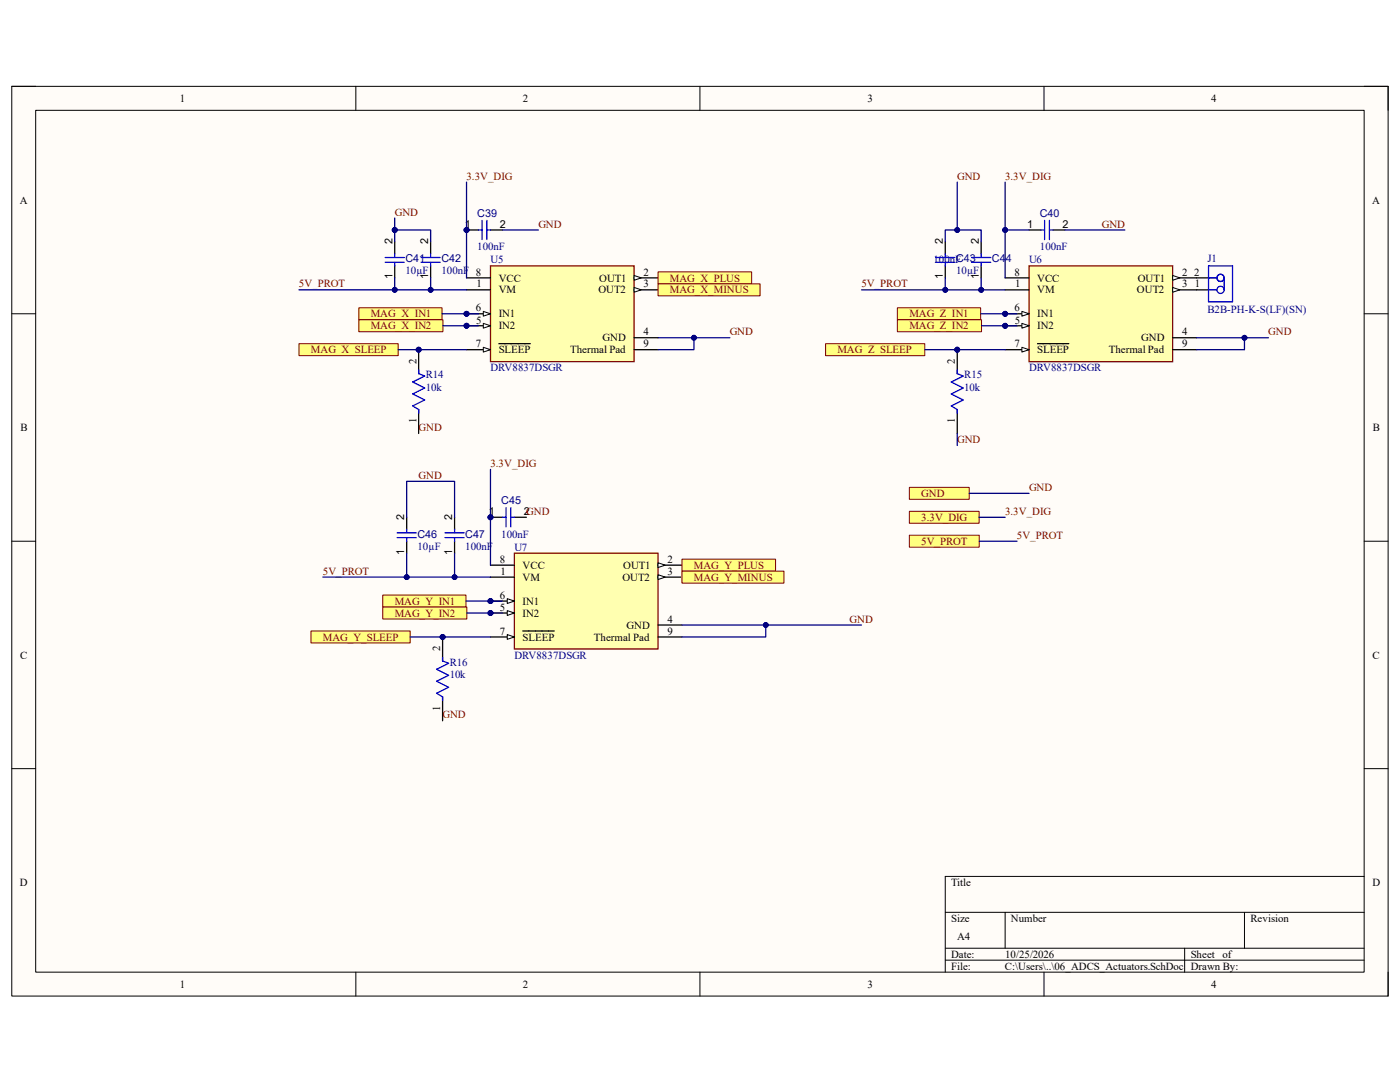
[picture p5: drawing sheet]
<svg xmlns="http://www.w3.org/2000/svg" width="279mm" height="216mm" viewBox="0 0 279 216" stroke-linecap="round" stroke-linejoin="round" font-family="sans-serif">
<path d="M2.3 17.2h274.7v181.6h-274.7z" fill-rule="evenodd" fill="#fffcf8"/>
<path d="M2.3 17.2h274.7v181.6h-274.7z" fill="none" stroke="#000" stroke-width=".2"/>
<path d="M7.1 22h265.1v172h-265.1z" fill-rule="evenodd" fill="#fffcf8"/>
<g fill="none" stroke="#000" stroke-width=".2">
<path d="M2.3 17.2h4.8M71 17.2v4.8M139.7 17.2v4.8M208.4 17.2v4.8M272.2 17.2h4.8v4.8M7.1 22h265.1v172h-265.1zM2.3 62.6h4.8M272.2 62.6h4.8M2.3 108h4.8M272.2 108h4.8M2.3 153.4h4.8M272.2 153.4h4.8"/>
<path d="M272.2 174.9h-83.6v19.1M71 194v4.8M139.7 194v4.8M188.6 182h83.6M188.6 189.2h83.6M188.6 191.6h83.6M200.6 182v7.2M208.4 194v4.8M236.4 189.2v4.8M248.4 182v7.2M277 194v4.8"/>
</g>
<path d="M78.8 48.3v2.4M78.8 53.1v2.3M85.9 48.3v2.4M85.9 53.1v2.3" fill="none" stroke="#000" stroke-width=".25"/>
<path d="M76.9 51.4h3.8M76.9 52.3h3.8M78.8 50.7v.7M78.8 52.3v.8M84 51.4h3.9M84 52.3h3.9M85.9 50.7v.7M85.9 52.3v.8" fill="none" stroke="#00f" stroke-width=".25"/>
<circle cx="93.1" cy="45.9" r=".48" fill="#000080"/>
<circle cx="93.1" cy="45.9" r=".48" fill="none" stroke="#000080" stroke-width=".2"/>
<path d="M93.1 45.9h2.4" fill="none" stroke="#000" stroke-width=".25"/>
<circle cx="93.1" cy="45.9" r=".48" fill="#000080"/>
<circle cx="93.1" cy="45.9" r=".48" fill="none" stroke="#000080" stroke-width=".2"/>
<path d="M97.9 45.9h2.4M238.8 55.4h2.4M238.8 57.8h2.4" fill="none" stroke="#000" stroke-width=".25"/>
<g fill="none" stroke="#00f" stroke-width=".25">
<path d="M95.5 45.9h.7M96.2 44v3.8M97.2 44v3.8M97.2 45.9h.7M241.2 57.8h1.7M241.2 55.4h1.7M241.2 53.1h4.8v7.1h-4.8zM244.3 55.4v2.4"/>
<circle cx="243.6" cy="57.8" r=".72"/>
<circle cx="243.6" cy="55.4" r=".72"/>
</g>
<circle cx="93.1" cy="62.6" r=".48" fill="#000080"/>
<circle cx="93.1" cy="62.6" r=".48" fill="none" stroke="#000080" stroke-width=".2"/>
<circle cx="93.1" cy="65" r=".48" fill="#000080"/>
<circle cx="93.1" cy="65" r=".48" fill="none" stroke="#000080" stroke-width=".2"/>
<path d="M97.9 53.1h28.6v19.1h-28.6z" fill-rule="evenodd" fill="#ffffb0"/>
<path d="M97.9 53.1h28.6v19.1h-28.6z" fill="none" stroke="#800000" stroke-width=".25"/>
<path d="M93.1 55.4h4.8M126.5 55.4h4.8" fill="none" stroke="#000" stroke-width=".25"/>
<path d="M126.5 55l1.5 .4-1.5 .5z" fill="#f8fcff"/>
<path d="M126.5 55l1.5 .4-1.5 .5z" fill="none" stroke="#000" stroke-width=".2"/>
<path d="M126.5 57.8h4.8" fill="none" stroke="#000" stroke-width=".25"/>
<path d="M126.5 57.4l1.5 .4-1.5 .5z" fill="#f8fcff"/>
<path d="M126.5 57.4l1.5 .4-1.5 .5z" fill="none" stroke="#000" stroke-width=".2"/>
<path d="M93.1 62.6h4.8" fill="none" stroke="#000" stroke-width=".25"/>
<path d="M96.5 62.1l1.4 .5-1.4 .5z" fill="#f8fcff"/>
<path d="M96.5 62.1l1.4 .5-1.4 .5z" fill="none" stroke="#000" stroke-width=".2"/>
<circle cx="93.1" cy="62.6" r=".48" fill="#000080"/>
<circle cx="93.1" cy="62.6" r=".48" fill="none" stroke="#000080" stroke-width=".2"/>
<path d="M93.1 65h4.8" fill="none" stroke="#000" stroke-width=".25"/>
<path d="M96.5 64.5l1.4 .5-1.4 .5z" fill="#f8fcff"/>
<path d="M96.5 64.5l1.4 .5-1.4 .5z" fill="none" stroke="#000" stroke-width=".2"/>
<circle cx="93.1" cy="65" r=".48" fill="#000080"/>
<circle cx="93.1" cy="65" r=".48" fill="none" stroke="#000080" stroke-width=".2"/>
<path d="M93.1 69.8h4.8" fill="none" stroke="#000" stroke-width=".25"/>
<path d="M96.5 69.3l1.4 .5-1.4 .5z" fill="#f8fcff"/>
<path d="M96.5 69.3l1.4 .5-1.4 .5z" fill="none" stroke="#000" stroke-width=".2"/>
<path d="M93.1 57.8h4.8M99.6 68.6h6.2M126.5 69.8h4.8M126.5 67.4h4.8" fill="none" stroke="#000" stroke-width=".25"/>
<circle cx="83.6" cy="69.8" r=".48" fill="#000080"/>
<circle cx="83.6" cy="69.8" r=".48" fill="none" stroke="#000080" stroke-width=".2"/>
<path d="M83.6 69.8v4.8M83.6 81.7v4.8" fill="none" stroke="#000" stroke-width=".25"/>
<circle cx="83.6" cy="69.8" r=".48" fill="#000080"/>
<circle cx="83.6" cy="69.8" r=".48" fill="none" stroke="#000080" stroke-width=".2"/>
<path d="M83.6 73.8v.8l1.1 .4-2.3 1.2 2.3 1.2-2.3 1.2 2.3 1.2-2.3 1.2 1.2 .7v.7" fill="none" stroke="#00f" stroke-width=".25"/>
<path d="M71.6 61.4h16.6v2.4h-16.6z" fill-rule="evenodd" fill="#ffff80"/>
<path d="M71.6 61.4h16.6v2.4h-16.6z" fill="none" stroke="#800000" stroke-width=".2"/>
<path d="M71.6 63.8h16.8v2.4h-16.8z" fill-rule="evenodd" fill="#ffff80"/>
<path d="M71.6 63.8h16.8v2.4h-16.8z" fill="none" stroke="#800000" stroke-width=".2"/>
<path d="M59.7 68.6h19.8v2.4h-19.8z" fill-rule="evenodd" fill="#ffff80"/>
<path d="M59.7 68.6h19.8v2.4h-19.8z" fill="none" stroke="#800000" stroke-width=".2"/>
<path d="M131.3 54.3h18.7v2.3h-18.7z" fill-rule="evenodd" fill="#ffff80"/>
<path d="M131.3 54.3h18.7v2.3h-18.7z" fill="none" stroke="#800000" stroke-width=".2"/>
<path d="M131.3 56.6h20.4v2.4h-20.4z" fill-rule="evenodd" fill="#ffff80"/>
<path d="M131.3 56.6h20.4v2.4h-20.4z" fill="none" stroke="#800000" stroke-width=".2"/>
<path d="M81.2 103.2v2.4M81.2 108v2.4M90.7 103.2v2.4M90.7 108v2.4" fill="none" stroke="#000" stroke-width=".25"/>
<path d="M79.3 106.3h3.8M79.3 107.3h3.8M81.2 105.6v.7M81.2 107.3v.7M88.8 106.3h3.8M88.8 107.3h3.8M90.7 105.6v.7M90.7 107.3v.7" fill="none" stroke="#00f" stroke-width=".25"/>
<circle cx="97.9" cy="103.2" r=".48" fill="#000080"/>
<circle cx="97.9" cy="103.2" r=".48" fill="none" stroke="#000080" stroke-width=".2"/>
<path d="M97.9 103.2h2.4" fill="none" stroke="#000" stroke-width=".25"/>
<circle cx="97.9" cy="103.2" r=".48" fill="#000080"/>
<circle cx="97.9" cy="103.2" r=".48" fill="none" stroke="#000080" stroke-width=".2"/>
<path d="M102.7 103.2h2.4" fill="none" stroke="#000" stroke-width=".25"/>
<path d="M100.3 103.2h.7M101 101.3v3.8M101.9 101.3v3.8M101.9 103.2h.8" fill="none" stroke="#00f" stroke-width=".25"/>
<circle cx="97.9" cy="119.9" r=".48" fill="#000080"/>
<circle cx="97.9" cy="119.9" r=".48" fill="none" stroke="#000080" stroke-width=".2"/>
<circle cx="97.9" cy="122.3" r=".48" fill="#000080"/>
<circle cx="97.9" cy="122.3" r=".48" fill="none" stroke="#000080" stroke-width=".2"/>
<path d="M102.7 110.4h28.6v19.1h-28.6z" fill-rule="evenodd" fill="#ffffb0"/>
<path d="M102.7 110.4h28.6v19.1h-28.6z" fill="none" stroke="#800000" stroke-width=".25"/>
<path d="M97.9 112.8h4.8M131.3 112.8h4.8" fill="none" stroke="#000" stroke-width=".25"/>
<path d="M131.3 112.3l1.5 .5-1.5 .4z" fill="#f8fcff"/>
<path d="M131.3 112.3l1.5 .5-1.5 .4z" fill="none" stroke="#000" stroke-width=".2"/>
<path d="M131.3 115.2h4.8" fill="none" stroke="#000" stroke-width=".25"/>
<path d="M131.3 114.7l1.5 .5-1.5 .4z" fill="#f8fcff"/>
<path d="M131.3 114.7l1.5 .5-1.5 .4z" fill="none" stroke="#000" stroke-width=".2"/>
<path d="M97.9 119.9h4.8" fill="none" stroke="#000" stroke-width=".25"/>
<path d="M101.2 119.5l1.5 .4-1.5 .5z" fill="#f8fcff"/>
<path d="M101.2 119.5l1.5 .4-1.5 .5z" fill="none" stroke="#000" stroke-width=".2"/>
<circle cx="97.9" cy="119.9" r=".48" fill="#000080"/>
<circle cx="97.9" cy="119.9" r=".48" fill="none" stroke="#000080" stroke-width=".2"/>
<path d="M97.9 122.3h4.8" fill="none" stroke="#000" stroke-width=".25"/>
<path d="M101.2 121.8l1.5 .5-1.5 .5z" fill="#f8fcff"/>
<path d="M101.2 121.8l1.5 .5-1.5 .5z" fill="none" stroke="#000" stroke-width=".2"/>
<circle cx="97.9" cy="122.3" r=".48" fill="#000080"/>
<circle cx="97.9" cy="122.3" r=".48" fill="none" stroke="#000080" stroke-width=".2"/>
<path d="M97.9 127.1h4.8" fill="none" stroke="#000" stroke-width=".25"/>
<path d="M101.2 126.6l1.5 .5-1.5 .5z" fill="#f8fcff"/>
<path d="M101.2 126.6l1.5 .5-1.5 .5z" fill="none" stroke="#000" stroke-width=".2"/>
<path d="M97.9 115.2h4.8M104.3 125.9h6.3M131.3 127.1h4.8M131.3 124.7h4.8" fill="none" stroke="#000" stroke-width=".25"/>
<circle cx="88.3" cy="127.1" r=".48" fill="#000080"/>
<circle cx="88.3" cy="127.1" r=".48" fill="none" stroke="#000080" stroke-width=".2"/>
<path d="M88.3 127.1v4.8M88.3 139v4.8" fill="none" stroke="#000" stroke-width=".25"/>
<circle cx="88.3" cy="127.1" r=".48" fill="#000080"/>
<circle cx="88.3" cy="127.1" r=".48" fill="none" stroke="#000080" stroke-width=".2"/>
<path d="M88.3 131.2v.7l1.2 .5-2.4 1.2 2.4 1.1-2.4 1.2 2.4 1.2-2.4 1.2 1.2 .7v.8" fill="none" stroke="#00f" stroke-width=".25"/>
<path d="M76.4 118.7h16.6v2.4h-16.6z" fill-rule="evenodd" fill="#ffff80"/>
<path d="M76.4 118.7h16.6v2.4h-16.6z" fill="none" stroke="#800000" stroke-width=".2"/>
<path d="M76.4 121.1h16.8v2.4h-16.8z" fill-rule="evenodd" fill="#ffff80"/>
<path d="M76.4 121.1h16.8v2.4h-16.8z" fill="none" stroke="#800000" stroke-width=".2"/>
<path d="M62.1 125.9h19.8v2.4h-19.8z" fill-rule="evenodd" fill="#ffff80"/>
<path d="M62.1 125.9h19.8v2.4h-19.8z" fill="none" stroke="#800000" stroke-width=".2"/>
<path d="M136.1 111.6h18.7v2.4h-18.7z" fill-rule="evenodd" fill="#ffff80"/>
<path d="M136.1 111.6h18.7v2.4h-18.7z" fill="none" stroke="#800000" stroke-width=".2"/>
<path d="M136.1 114h20.4v2.4h-20.4z" fill-rule="evenodd" fill="#ffff80"/>
<path d="M136.1 114h20.4v2.4h-20.4z" fill="none" stroke="#800000" stroke-width=".2"/>
<path d="M188.6 48.3v2.4M188.6 53.1v2.3M195.8 48.3v2.4M195.8 53.1v2.3M205.4 45.9h2.4M210.1 45.9h2.4" fill="none" stroke="#000" stroke-width=".25"/>
<path d="M186.7 51.4h3.9M186.7 52.3h3.9M188.6 50.7v.7M188.6 52.3v.8M193.9 51.4h3.8M193.9 52.3h3.8M195.8 50.7v.7M195.8 52.3v.8M207.8 45.9h.7M208.5 44v3.8M209.4 44v3.8M209.4 45.9h.7" fill="none" stroke="#00f" stroke-width=".25"/>
<circle cx="200.6" cy="62.6" r=".48" fill="#000080"/>
<circle cx="200.6" cy="62.6" r=".48" fill="none" stroke="#000080" stroke-width=".2"/>
<circle cx="200.6" cy="65" r=".48" fill="#000080"/>
<circle cx="200.6" cy="65" r=".48" fill="none" stroke="#000080" stroke-width=".2"/>
<path d="M205.4 53.1h28.6v19.1h-28.6z" fill-rule="evenodd" fill="#ffffb0"/>
<path d="M205.4 53.1h28.6v19.1h-28.6z" fill="none" stroke="#800000" stroke-width=".25"/>
<path d="M200.6 55.4h4.8M234 55.4h4.8" fill="none" stroke="#000" stroke-width=".25"/>
<path d="M234 55l1.5 .4-1.5 .5z" fill="#f8fcff"/>
<path d="M234 55l1.5 .4-1.5 .5z" fill="none" stroke="#000" stroke-width=".2"/>
<path d="M234 57.8h4.8" fill="none" stroke="#000" stroke-width=".25"/>
<path d="M234 57.4l1.5 .4-1.5 .5z" fill="#f8fcff"/>
<path d="M234 57.4l1.5 .4-1.5 .5z" fill="none" stroke="#000" stroke-width=".2"/>
<path d="M200.6 62.6h4.8" fill="none" stroke="#000" stroke-width=".25"/>
<path d="M203.9 62.1l1.5 .5-1.5 .5z" fill="#f8fcff"/>
<path d="M203.9 62.1l1.5 .5-1.5 .5z" fill="none" stroke="#000" stroke-width=".2"/>
<circle cx="200.6" cy="62.6" r=".48" fill="#000080"/>
<circle cx="200.6" cy="62.6" r=".48" fill="none" stroke="#000080" stroke-width=".2"/>
<path d="M200.6 65h4.8" fill="none" stroke="#000" stroke-width=".25"/>
<path d="M203.9 64.5l1.5 .5-1.5 .5z" fill="#f8fcff"/>
<path d="M203.9 64.5l1.5 .5-1.5 .5z" fill="none" stroke="#000" stroke-width=".2"/>
<circle cx="200.6" cy="65" r=".48" fill="#000080"/>
<circle cx="200.6" cy="65" r=".48" fill="none" stroke="#000080" stroke-width=".2"/>
<path d="M200.6 69.8h4.8" fill="none" stroke="#000" stroke-width=".25"/>
<path d="M203.9 69.3l1.5 .5-1.5 .5z" fill="#f8fcff"/>
<path d="M203.9 69.3l1.5 .5-1.5 .5z" fill="none" stroke="#000" stroke-width=".2"/>
<path d="M200.6 57.8h4.8M207 68.6h6.3M234 69.8h4.8M234 67.4h4.8" fill="none" stroke="#000" stroke-width=".25"/>
<circle cx="191" cy="69.8" r=".48" fill="#000080"/>
<circle cx="191" cy="69.8" r=".48" fill="none" stroke="#000080" stroke-width=".2"/>
<path d="M191 69.8v4.8M191 81.7v4.8" fill="none" stroke="#000" stroke-width=".25"/>
<circle cx="191" cy="69.8" r=".48" fill="#000080"/>
<circle cx="191" cy="69.8" r=".48" fill="none" stroke="#000080" stroke-width=".2"/>
<path d="M191 73.8v.8l1.2 .4-2.4 1.2 2.4 1.2-2.4 1.2 2.4 1.2-2.4 1.2 1.2 .7v.7" fill="none" stroke="#00f" stroke-width=".25"/>
<path d="M179.1 61.4h16.6v2.4h-16.6z" fill-rule="evenodd" fill="#ffff80"/>
<path d="M179.1 61.4h16.6v2.4h-16.6z" fill="none" stroke="#800000" stroke-width=".2"/>
<path d="M179.1 63.8h16.8v2.4h-16.8z" fill-rule="evenodd" fill="#ffff80"/>
<path d="M179.1 63.8h16.8v2.4h-16.8z" fill="none" stroke="#800000" stroke-width=".2"/>
<path d="M164.8 68.6h19.8v2.4h-19.8z" fill-rule="evenodd" fill="#ffff80"/>
<path d="M164.8 68.6h19.8v2.4h-19.8z" fill="none" stroke="#800000" stroke-width=".2"/>
<path d="M181.5 97.3h11.9v2.3h-11.9z" fill-rule="evenodd" fill="#ffff80"/>
<path d="M181.5 97.3h11.9v2.3h-11.9z" fill="none" stroke="#800000" stroke-width=".2"/>
<path d="M181.5 102h13.9v2.4h-13.9z" fill-rule="evenodd" fill="#ffff80"/>
<path d="M181.5 102h13.9v2.4h-13.9z" fill="none" stroke="#800000" stroke-width=".2"/>
<path d="M181.5 106.8h13.9v2.4h-13.9z" fill-rule="evenodd" fill="#ffff80"/>
<path d="M181.5 106.8h13.9v2.4h-13.9z" fill="none" stroke="#800000" stroke-width=".2"/>
<path d="M78.8 43.5v2.4" fill="none" stroke="#000080" stroke-width=".25"/>
<circle cx="78.8" cy="45.9" r=".48" fill="#000080"/>
<circle cx="78.8" cy="45.9" r=".48" fill="none" stroke="#000080" stroke-width=".2"/>
<path d="M88.2 62.6h7.3" fill="none" stroke="#000080" stroke-width=".25"/>
<circle cx="93.1" cy="62.6" r=".48" fill="#000080"/>
<circle cx="93.1" cy="62.6" r=".48" fill="none" stroke="#000080" stroke-width=".2"/>
<path d="M88.4 65h7.1" fill="none" stroke="#000080" stroke-width=".25"/>
<circle cx="93.1" cy="65" r=".48" fill="#000080"/>
<circle cx="93.1" cy="65" r=".48" fill="none" stroke="#000080" stroke-width=".2"/>
<path d="M131.3 67.4h14.4" fill="none" stroke="#000080" stroke-width=".25"/>
<circle cx="138.5" cy="67.4" r=".48" fill="#000080"/>
<circle cx="138.5" cy="67.4" r=".48" fill="none" stroke="#000080" stroke-width=".2"/>
<path d="M93.1 36.3v19.1" fill="none" stroke="#000080" stroke-width=".25"/>
<circle cx="93.1" cy="45.9" r=".48" fill="#000080"/>
<circle cx="93.1" cy="45.9" r=".48" fill="none" stroke="#000080" stroke-width=".2"/>
<path d="M79.5 69.8h13.6" fill="none" stroke="#000080" stroke-width=".25"/>
<circle cx="83.6" cy="69.8" r=".48" fill="#000080"/>
<circle cx="83.6" cy="69.8" r=".48" fill="none" stroke="#000080" stroke-width=".2"/>
<path d="M93 119.9h7.3" fill="none" stroke="#000080" stroke-width=".25"/>
<circle cx="97.9" cy="119.9" r=".48" fill="#000080"/>
<circle cx="97.9" cy="119.9" r=".48" fill="none" stroke="#000080" stroke-width=".2"/>
<path d="M93.2 122.3h7.1" fill="none" stroke="#000080" stroke-width=".25"/>
<circle cx="97.9" cy="122.3" r=".48" fill="#000080"/>
<circle cx="97.9" cy="122.3" r=".48" fill="none" stroke="#000080" stroke-width=".2"/>
<path d="M97.9 93.7v19.1" fill="none" stroke="#000080" stroke-width=".25"/>
<circle cx="97.9" cy="103.2" r=".48" fill="#000080"/>
<circle cx="97.9" cy="103.2" r=".48" fill="none" stroke="#000080" stroke-width=".2"/>
<path d="M81.9 127.1h16" fill="none" stroke="#000080" stroke-width=".25"/>
<circle cx="88.3" cy="127.1" r=".48" fill="#000080"/>
<circle cx="88.3" cy="127.1" r=".48" fill="none" stroke="#000080" stroke-width=".2"/>
<path d="M171.9 57.8h28.7" fill="none" stroke="#000080" stroke-width=".25"/>
<circle cx="188.6" cy="57.8" r=".48" fill="#000080"/>
<circle cx="188.6" cy="57.8" r=".48" fill="none" stroke="#000080" stroke-width=".2"/>
<circle cx="195.8" cy="57.8" r=".48" fill="#000080"/>
<circle cx="195.8" cy="57.8" r=".48" fill="none" stroke="#000080" stroke-width=".2"/>
<path d="M195.7 62.6h7.3" fill="none" stroke="#000080" stroke-width=".25"/>
<circle cx="200.6" cy="62.6" r=".48" fill="#000080"/>
<circle cx="200.6" cy="62.6" r=".48" fill="none" stroke="#000080" stroke-width=".2"/>
<path d="M195.9 65h7.1" fill="none" stroke="#000080" stroke-width=".25"/>
<circle cx="200.6" cy="65" r=".48" fill="#000080"/>
<circle cx="200.6" cy="65" r=".48" fill="none" stroke="#000080" stroke-width=".2"/>
<path d="M200.6 36.3v19.1" fill="none" stroke="#000080" stroke-width=".25"/>
<circle cx="200.6" cy="45.9" r=".48" fill="#000080"/>
<circle cx="200.6" cy="45.9" r=".48" fill="none" stroke="#000080" stroke-width=".2"/>
<path d="M184.6 69.8h16" fill="none" stroke="#000080" stroke-width=".25"/>
<circle cx="191" cy="69.8" r=".48" fill="#000080"/>
<circle cx="191" cy="69.8" r=".48" fill="none" stroke="#000080" stroke-width=".2"/>
<path d="M100.3 45.9h7.1M188.6 55.4v2.4M191 86.5v2.4M193.4 98.4h12M195.4 103.2h5.2M195.4 108h7.6" fill="none" stroke="#000080" stroke-width=".25"/>
<circle cx="188.6" cy="57.8" r=".48" fill="#000080"/>
<circle cx="188.6" cy="57.8" r=".48" fill="none" stroke="#000080" stroke-width=".2"/>
<path d="M195.8 55.4v2.4" fill="none" stroke="#000080" stroke-width=".25"/>
<circle cx="195.8" cy="57.8" r=".48" fill="#000080"/>
<circle cx="195.8" cy="57.8" r=".48" fill="none" stroke="#000080" stroke-width=".2"/>
<path d="M59.7 57.8h33.4" fill="none" stroke="#000080" stroke-width=".25"/>
<circle cx="78.8" cy="57.8" r=".48" fill="#000080"/>
<circle cx="78.8" cy="57.8" r=".48" fill="none" stroke="#000080" stroke-width=".2"/>
<circle cx="85.9" cy="57.8" r=".48" fill="#000080"/>
<circle cx="85.9" cy="57.8" r=".48" fill="none" stroke="#000080" stroke-width=".2"/>
<path d="M85.9 55.4v2.4" fill="none" stroke="#000080" stroke-width=".25"/>
<circle cx="85.9" cy="57.8" r=".48" fill="#000080"/>
<circle cx="85.9" cy="57.8" r=".48" fill="none" stroke="#000080" stroke-width=".2"/>
<path d="M78.8 55.4v2.4" fill="none" stroke="#000080" stroke-width=".25"/>
<circle cx="78.8" cy="57.8" r=".48" fill="#000080"/>
<circle cx="78.8" cy="57.8" r=".48" fill="none" stroke="#000080" stroke-width=".2"/>
<path d="M78.8 45.9v2.4" fill="none" stroke="#000080" stroke-width=".25"/>
<circle cx="78.8" cy="45.9" r=".48" fill="#000080"/>
<circle cx="78.8" cy="45.9" r=".48" fill="none" stroke="#000080" stroke-width=".2"/>
<path d="M78.8 45.9h7.1v2.4" fill="none" stroke="#000080" stroke-width=".25"/>
<circle cx="78.8" cy="45.9" r=".48" fill="#000080"/>
<circle cx="78.8" cy="45.9" r=".48" fill="none" stroke="#000080" stroke-width=".2"/>
<path d="M138.5 67.4v2.4h-7.2" fill="none" stroke="#000080" stroke-width=".25"/>
<circle cx="138.5" cy="67.4" r=".48" fill="#000080"/>
<circle cx="138.5" cy="67.4" r=".48" fill="none" stroke="#000080" stroke-width=".2"/>
<path d="M191 36.3v9.6M212.5 45.9h12" fill="none" stroke="#000080" stroke-width=".25"/>
<circle cx="191" cy="45.9" r=".48" fill="#000080"/>
<circle cx="191" cy="45.9" r=".48" fill="none" stroke="#000080" stroke-width=".2"/>
<path d="M188.6 48.3v-2.4h7.2v2.4" fill="none" stroke="#000080" stroke-width=".25"/>
<circle cx="191" cy="45.9" r=".48" fill="#000080"/>
<circle cx="191" cy="45.9" r=".48" fill="none" stroke="#000080" stroke-width=".2"/>
<path d="M200.6 45.9h4.8" fill="none" stroke="#000080" stroke-width=".25"/>
<circle cx="200.6" cy="45.9" r=".48" fill="#000080"/>
<circle cx="200.6" cy="45.9" r=".48" fill="none" stroke="#000080" stroke-width=".2"/>
<path d="M238.8 67.4h14.3" fill="none" stroke="#000080" stroke-width=".25"/>
<circle cx="248.4" cy="67.4" r=".48" fill="#000080"/>
<circle cx="248.4" cy="67.4" r=".48" fill="none" stroke="#000080" stroke-width=".2"/>
<path d="M248.4 67.4v2.4h-9.6" fill="none" stroke="#000080" stroke-width=".25"/>
<circle cx="248.4" cy="67.4" r=".48" fill="#000080"/>
<circle cx="248.4" cy="67.4" r=".48" fill="none" stroke="#000080" stroke-width=".2"/>
<path d="M136.1 124.7h35.8" fill="none" stroke="#000080" stroke-width=".25"/>
<circle cx="152.8" cy="124.7" r=".48" fill="#000080"/>
<circle cx="152.8" cy="124.7" r=".48" fill="none" stroke="#000080" stroke-width=".2"/>
<path d="M152.8 124.7v2.4h-16.7" fill="none" stroke="#000080" stroke-width=".25"/>
<circle cx="152.8" cy="124.7" r=".48" fill="#000080"/>
<circle cx="152.8" cy="124.7" r=".48" fill="none" stroke="#000080" stroke-width=".2"/>
<path d="M64.4 115.2h33.5" fill="none" stroke="#000080" stroke-width=".25"/>
<circle cx="90.7" cy="115.2" r=".48" fill="#000080"/>
<circle cx="90.7" cy="115.2" r=".48" fill="none" stroke="#000080" stroke-width=".2"/>
<circle cx="81.2" cy="115.2" r=".48" fill="#000080"/>
<circle cx="81.2" cy="115.2" r=".48" fill="none" stroke="#000080" stroke-width=".2"/>
<path d="M81.2 110.4v4.8" fill="none" stroke="#000080" stroke-width=".25"/>
<circle cx="81.2" cy="115.2" r=".48" fill="#000080"/>
<circle cx="81.2" cy="115.2" r=".48" fill="none" stroke="#000080" stroke-width=".2"/>
<path d="M90.7 110.4v4.8" fill="none" stroke="#000080" stroke-width=".25"/>
<circle cx="90.7" cy="115.2" r=".48" fill="#000080"/>
<circle cx="90.7" cy="115.2" r=".48" fill="none" stroke="#000080" stroke-width=".2"/>
<path d="M81.2 103.2v-7.2h9.5v7.2" fill="none" stroke="#000080" stroke-width=".25"/>
<g font-size="2.2">
<text x="35.9" y="20.4">1</text>
<text x="104.4" y="20.4">2</text>
<text x="173.1" y="20.4">3</text>
<text x="241.7" y="20.4">4</text>
<text x="3.9" y="40.6">A</text>
<text x="273.9" y="40.6">A</text>
<text x="92.8" y="45.4">1</text>
<text x="99.8" y="45.4">2</text>
<text x="205" y="45.4">1</text>
<text x="212" y="45.4">2</text>
<text x="78.3" y="48.8" transform="rotate(-90 78.3 48.8)">2</text>
<text x="85.5" y="48.8" transform="rotate(-90 85.5 48.8)">2</text>
<text x="188.2" y="48.8" transform="rotate(-90 188.2 48.8)">2</text>
<text x="195.4" y="48.8" transform="rotate(-90 195.4 48.8)">2</text>
<text x="78.3" y="55.8" transform="rotate(-90 78.3 55.8)">1</text>
<text x="85.5" y="55.8" transform="rotate(-90 85.5 55.8)">1</text>
<text x="95" y="55">8</text>
<text x="95.1" y="57.4">1</text>
<text x="99.5" y="56.2">VCC</text>
<text x="99.5" y="58.5">VM</text>
<text x="119.4" y="58.5">OUT2</text>
<text x="119.6" y="56.2">OUT1</text>
<text x="128.4" y="55">2</text>
<text x="128.4" y="57.4">3</text>
<text x="188.2" y="55.8" transform="rotate(-90 188.2 55.8)">1</text>
<text x="195.4" y="55.8" transform="rotate(-90 195.4 55.8)">1</text>
<text x="202.5" y="55">8</text>
<text x="202.6" y="57.4">1</text>
<text x="207" y="56.2">VCC</text>
<text x="207" y="58.5">VM</text>
<text x="226.9" y="58.5">OUT2</text>
<text x="227.1" y="56.2">OUT1</text>
<text x="235.9" y="55">2</text>
<text x="235.9" y="57.4">3</text>
<text x="238.3" y="55">2</text>
<text x="238.5" y="57.4">1</text>
<text x="95" y="62.1">6</text>
<text x="95" y="64.6">5</text>
<text x="99.5" y="63.3">IN1</text>
<text x="99.5" y="65.7">IN2</text>
<text x="202.4" y="62.1">6</text>
<text x="202.5" y="64.6">5</text>
<text x="207" y="63.3">IN1</text>
<text x="207" y="65.7">IN2</text>
<text x="95" y="69.3">7</text>
<text x="99.5" y="70.5">SLEEP</text>
<text x="113.8" y="70.5">Thermal Pad</text>
<text x="120.3" y="68.1">GND</text>
<text x="128.4" y="69.3">9</text>
<text x="128.4" y="66.9">4</text>
<text x="202.5" y="69.3">7</text>
<text x="207" y="70.5">SLEEP</text>
<text x="221.3" y="70.5">Thermal Pad</text>
<text x="227.8" y="68.1">GND</text>
<text x="235.9" y="69.3">9</text>
<text x="235.9" y="66.9">4</text>
<text x="83.1" y="72.6" transform="rotate(-90 83.1 72.6)">2</text>
<text x="190.6" y="72.6" transform="rotate(-90 190.6 72.6)">2</text>
<text x="4.1" y="86">B</text>
<text x="83.1" y="84.5" transform="rotate(-90 83.1 84.5)">1</text>
<text x="190.6" y="84.5" transform="rotate(-90 190.6 84.5)">1</text>
<text x="274" y="86">B</text>
<text x="80.7" y="103.7" transform="rotate(-90 80.7 103.7)">2</text>
<text x="90.3" y="103.7" transform="rotate(-90 90.3 103.7)">2</text>
<text x="97.5" y="102.8">1</text>
<text x="104.6" y="102.8">2GND</text>
<text x="80.7" y="110.7" transform="rotate(-90 80.7 110.7)">1</text>
<text x="90.3" y="110.7" transform="rotate(-90 90.3 110.7)">1</text>
<text x="99.8" y="112.3">8</text>
<text x="104.3" y="113.5">VCC</text>
<text x="124.4" y="113.5">OUT1</text>
<text x="133.2" y="112.3">2</text>
<text x="99.7" y="119.5">6</text>
<text x="99.9" y="114.7">1</text>
<text x="104.3" y="115.9">VM</text>
<text x="124.2" y="115.9">OUT2</text>
<text x="133.2" y="114.7">3</text>
<text x="99.8" y="121.9">5</text>
<text x="104.3" y="120.6">IN1</text>
<text x="104.3" y="123.1">IN2</text>
<text x="125.1" y="125.4">GND</text>
<text x="133.2" y="124.2">4</text>
<text x="4" y="131.4">C</text>
<text x="87.8" y="130" transform="rotate(-90 87.8 130)">2</text>
<text x="99.7" y="126.7">7</text>
<text x="104.3" y="127.8">SLEEP</text>
<text x="118.5" y="127.8">Thermal Pad</text>
<text x="133.2" y="126.7">9</text>
<text x="273.9" y="131.4">C</text>
<text x="87.8" y="141.8" transform="rotate(-90 87.8 141.8)">1</text>
<text x="4" y="176.8">D</text>
<text x="189.8" y="176.8">Title</text>
<text x="273.9" y="176.8">D</text>
<text x="189.8" y="184">Size</text>
<text x="201.8" y="184">Number</text>
<text x="249.6" y="184">Revision</text>
<text x="189.8" y="191.1">Date:</text>
<text x="191" y="187.5">A4</text>
<text x="200.6" y="191.1">10/25/2026</text>
<text x="237.6" y="191.1">Sheet of</text>
<text x="35.9" y="197.1">1</text>
<text x="104.4" y="197.1">2</text>
<text x="173.1" y="197.1">3</text>
<text x="189.8" y="193.5">File:</text>
<text x="200.6" y="193.5">C:\Users\..\06_ADCS_Actuators.SchDoc Drawn By:</text>
<text x="241.7" y="197.1">4</text>
</g>
<g font-size="2.2" fill="#800000">
<text x="93.1" y="35.9">3.3V_DIG</text>
<text x="191" y="35.9">GND</text>
<text x="200.6" y="35.9">3.3V_DIG</text>
<text x="78.8" y="43.1">GND</text>
<text x="107.4" y="45.4">GND</text>
<text x="219.9" y="45.4">GND</text>
<text x="59.6" y="57.4">5V_PROT</text>
<text x="133.7" y="56.2">MAG_X_PLUS</text>
<text x="133.7" y="58.5">MAG_X_MINUS</text>
<text x="171.9" y="57.4">5V_PROT</text>
<text x="74" y="63.3">MAG_X_IN1</text>
<text x="74" y="65.7">MAG_X_IN2</text>
<text x="181.5" y="63.3">MAG_Z_IN1</text>
<text x="181.5" y="65.7">MAG_Z_IN2</text>
<text x="62.1" y="70.5">MAG_X_SLEEP</text>
<text x="145.6" y="66.9">GND</text>
<text x="167.1" y="70.5">MAG_Z_SLEEP</text>
<text x="253.1" y="66.9">GND</text>
<text x="83.5" y="86">GND</text>
<text x="191" y="88.4">GND</text>
<text x="83.5" y="95.6">GND</text>
<text x="97.9" y="93.2">3.3V_DIG</text>
<text x="183.9" y="99.2">GND</text>
<text x="205.4" y="98">GND</text>
<text x="183.9" y="104">3.3V_DIG</text>
<text x="200.6" y="102.7">3.3V_DIG</text>
<text x="202.9" y="107.5">5V_PROT</text>
<text x="138.5" y="113.5">MAG_Y_PLUS</text>
<text x="183.9" y="108.7">5V_PROT</text>
<text x="64.4" y="114.7">5V_PROT</text>
<text x="138.5" y="115.9">MAG_Y_MINUS</text>
<text x="78.8" y="120.6">MAG_Y_IN1</text>
<text x="78.8" y="123.1">MAG_Y_IN2</text>
<text x="169.5" y="124.2">GND</text>
<text x="64.4" y="127.8">MAG_Y_SLEEP</text>
<text x="88.3" y="143.3">GND</text>
</g>
<g font-size="2.2" fill="#000080">
<text x="95.2" y="43.3">C39</text>
<text x="207.5" y="43.3">C40</text>
<text x="80.9" y="52.4">C41</text>
<text x="88.1" y="52.4">C42</text>
<text x="95.2" y="50">100nF</text>
<text x="97.9" y="52.6">U5</text>
<text x="186.3" y="52.6">100nF</text>
<text x="190.8" y="52.4">C43</text>
<text x="198" y="52.4">C44</text>
<text x="205.4" y="52.6">U6</text>
<text x="207.5" y="50">100nF</text>
<text x="241" y="52.4">J1</text>
<text x="80.9" y="54.7">10µF</text>
<text x="88.1" y="54.7">100nF</text>
<text x="190.8" y="54.7">10µF</text>
<text x="241" y="62.4">B2B-PH-K-S(LF)(SN)</text>
<text x="85" y="77.9">10k</text>
<text x="85" y="75.5">R14</text>
<text x="97.9" y="74.1">DRV8837DSGR</text>
<text x="192.4" y="77.9">10k</text>
<text x="192.4" y="75.5">R15</text>
<text x="205.4" y="74.1">DRV8837DSGR</text>
<text x="100" y="100.6">C45</text>
<text x="83.3" y="107.3">C46</text>
<text x="92.8" y="107.3">C47</text>
<text x="100" y="107.3">100nF</text>
<text x="83.3" y="109.7">10µF</text>
<text x="92.8" y="109.7">100nF</text>
<text x="102.7" y="109.9">U7</text>
<text x="102.7" y="131.4">DRV8837DSGR</text>
<text x="89.7" y="135.3">10k</text>
<text x="89.7" y="132.8">R16</text>
</g>
</svg>
